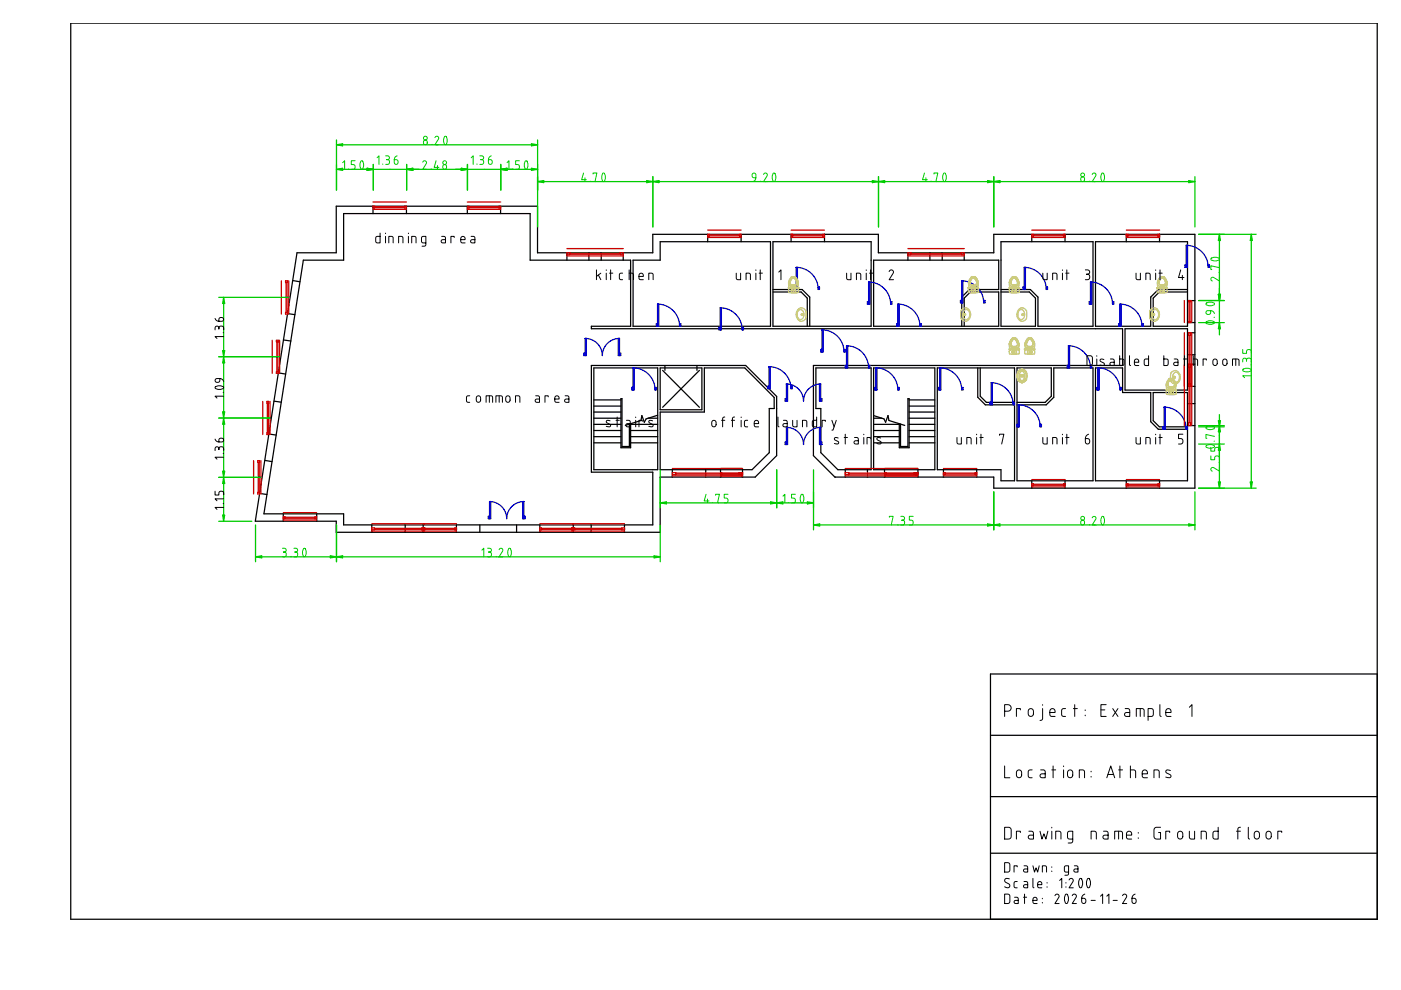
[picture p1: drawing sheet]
<svg xmlns="http://www.w3.org/2000/svg" width="297mm" height="210mm" viewBox="0 0 297 210" stroke-linecap="round" stroke-linejoin="round" font-family="sans-serif">
<!-- layer: A-WALL-INTR -->
<g fill="none" stroke="#000" stroke-width=".26">
<path d="M112.4 45.3v9.9h21.3v14h-8.3v.5h112.6v7.8h-65.5v19.1l4.5 4.6h33.7v2.3M114 43.7v9.9h24.4v-3.9M120.2 53.6v1.6M124.9 53.6v1.6M127.5 53.6v1.6M132.1 53.6v1.6M140 51.2v4h-5.8v14h29.2v-18M163.9 51.2v18h20.8v-18M186.2 49.7v3.9h24.5v-3.9M192.5 53.6v1.6M197.2 53.6v1.6M199.8 53.6v1.6"/>
<path d="M204.4 53.6v1.6M212.2 51.2v18h7.3v-6l-1.3-1.3h-6M231.7 51.2v18h-11.6v-6.2l-1.6-1.6h-6.3M232.3 51.2v18h11.7v-6.2l1.6-1.6h6.2M125.9 78h13.5v21.6h-13.5zM140 78h8.8v8.9h-8.8zM140.5 78.5l7.8 7.9M141 77.5v1M147.8 77.5v1M148.3 78.5l-7.8 7.9M163.9 61.9h6l1.3 1.3v6M163.9 61.4h6.2l1.6 1.6v6.2"/>
<path d="M173 78h11.7v21.6h-7.1l-3.6-3.6v-9.4h-1zM185.2 78h13v21.6h-13zM198.7 78h16.4v23.9h-2.9v-2.3h-13.5zM203.9 69.2v-6.2l1.6-1.6h6.2v-6.2h-26.5v14h26.5v-7.3h-6l-1.3 1.3v6M207.3 78v6.2l1.6 1.6h6.2M207.8 78v6l1.3 1.3h6M251.8 61.9h-6l-1.3 1.3v6h7.3M251.8 69.7h-13.3v13h13.3M125.9 87.4h5.8M125.9 84.8h5.8M125.9 93.9h5.8M125.9 92.6h5.8"/>
<path d="M125.9 91.3h5.8M125.9 90h5.8M125.9 88.7h5.8M125.9 86.1h5.8M133.7 93.9h5.7M133.7 92.6h5.7M133.7 91.3h5.7M133.7 90h5.7M133.7 89.8v5.1h-2v-10.4h.2v10.2h1.5v-4.8M137.4 88.7h2M139.4 88l-2.4 .8-.4 .7-.5-1.4M140 87.4h9.3v-9.4h8.6l6.2 6.3v2.3h-1v9.4l-3.7 3.6h-19.4z"/>
<path d="M142.5 99.6v1.6M149.6 99.6v1.6M152.8 99.6v1.6M157.4 99.6v1.6M179.2 99.6v1.6M183.9 99.6v1.6M185.2 93.9h5.5M185.2 92.6h5.5M185.2 91.3h5.5M185.2 90h5.5M185.2 88.7h1.8M185.2 88.1l2.2 .7 .4 .7 .5-1.4 .2 1.1 3.3 1"/>
<path d="M187.5 99.6v1.6M190.7 89.8v5.1h2.1v-10.4h-.3v10.2h-1.6v-4.8M192.8 87.4h5.4M192.8 84.8h5.4M192.8 93.9h5.4M192.8 92.6h5.4M192.8 91.3h5.4M192.8 90h5.4M192.8 88.7h5.4M192.8 86.1h5.4M194.6 99.6v1.6M200 99.6v1.6"/>
<path d="M207.1 99.6v1.6M215.6 85.3h6l1.3-1.3v-6h-7.3v23.9h16.1v-23.9h-8.3v6.2l-1.6 1.6h-6.2M251.8 91h-6.2l-1.6-1.6v-6.2h-6v-5.2h-5.7v23.9h19.5M251.8 83.2h-7.3v6l1.3 1.3h6M138.4 111.3v-11.2h-13v-22.6h32.7l6.6 6.5v12.6l-4.6 4.6h-20.1v11.7M218.8 101.9v1.6M225.8 101.9v1.6M238.8 101.9v1.6M245.8 101.9v1.6"/>
</g>
<!-- layer: A-WALL-EXTR -->
<g fill="none" stroke="#000" stroke-width=".26">
<path d="M62.1 59.5l1.5 .2M79.1 43.7v1.6M86.2 43.7v1.6M99.1 43.7v1.6M106.1 43.7v1.6M112.4 45.3h-39.5v9.9h-8.6l-8.3 53.7h16.9v2.4h65.5M114 43.7h-42.7v9.9h-8.3l-8.9 56.9h17.2v2.4h68.7M138.4 49.7h47.8M140 51.2h23.4M150 49.7v1.5M157.1 49.7v1.5M163.9 51.2h20.8"/>
<path d="M167.7 49.7v1.5M174.8 49.7v1.5M210.7 49.7h42.6v53.8h-42.6M212.2 51.2h19.5M218.8 49.7v1.5M225.8 49.7v1.5M232.3 51.2h19.5v18M238.8 49.7v1.5M245.8 49.7v1.5M59 79.1l1.5 .2M60.1 72.1l1.6 .2M61 66.5l1.5 .2"/>
<path d="M251.8 69.7v13M251.8 70.6h1.5M251.8 63.7h1.5M251.8 68.4h1.5M56.1 97.6l1.6 .3M57 92l1.6 .2M58.1 85.1l1.6 .2M251.8 83.2v18.7M251.8 85.6h1.5M251.8 90.2h1.5M251.8 81.9h1.5M55.1 104.6l1.5 .2"/>
<path d="M60.1 108.9v1.6M67.1 108.9v1.6M78.8 111.3v1.6M85.9 111.3v1.6M89.7 111.3v1.6M96.8 111.3v1.6M101.7 111.3v1.6M109.5 111.3v1.6M114.5 111.3v1.6M121.5 111.3v1.6M125.3 111.3v1.6M132.4 111.3v1.6"/>
</g>
<!-- layer: A-DOOR -->
<g fill="none" stroke="#00c" stroke-width=".26">
<path d="M168.8 56.7a4.7 4.7 0 0 1 4.7 4.7M168.8 56.7h.3v4.7h-.6v-.6h.3M168.8 56.7v4.7M184.4 59.8v4.7h-.5v-.5h.3M203.9 59.5a4.7 4.7 0 0 1 4.7 4.7M203.9 59.5h.3v4.7h-.6v-.5h.3M203.9 59.5v4.7M217.2 56.7a4.7 4.7 0 0 1 4.6 4.7M217.2 56.7h.2v4.7h-.5v-.6h.3M217.2 56.7v4.7M231.2 59.8a4.7 4.7 0 0 1 4.7 4.7M231.2 59.8h.3v4.7h-.6v-.5h.3"/>
<path d="M231.2 59.8v4.7M251.5 52a4.7 4.7 0 0 1 4.7 4.7M251.5 52h.3v4.7h-.6v-.5h.3M251.5 52v4.7M124.1 71.8a3.6 3.6 0 0 1 3.6 3.6 3.6 3.6 0 0 1 3.6-3.6M124.1 71.8h.2v3.6h-.5v-.5h.3M124.1 71.8v3.6M131.3 71.8h-.2v3.6h.5v-.5h-.3M131.3 71.8v3.6M134.2 78a4.7 4.7 0 0 1 4.7 4.7M134.2 78h.3v4.7h-.6v-.6h.3M134.2 78v4.7"/>
<path d="M139.4 64.5a4.7 4.7 0 0 1 4.7 4.7M139.4 64.5h.3v4.7h-.6v-.6h.3M139.4 64.5v4.7M144.1 68.6h.2v.6h-.2zM152.7 65.3a4.7 4.7 0 0 1 4.7 4.6M152.7 65.3h.3v4.6h-.6v-.5h.3M152.7 65.3v4.6M157.4 69.4h.2v.5h-.2zM163 77.7a4.7 4.7 0 0 1 4.7 4.7M163 77.7h.3v4.7h-.5v-.5h.2M163 77.7v4.7M173.5 60.8h.2v.6h-.2z"/>
<path d="M174.3 69.9a4.7 4.7 0 0 1 4.7 4.7M174.3 69.9h.2v4.7h-.5v-.5h.3M174.3 69.9v4.7M179 74.1h.2v.5h-.2zM179.5 73.3a4.7 4.7 0 0 1 4.7 4.7M179.5 73.3h.2v4.7h-.5v-.5h.3M179.5 73.3v4.7M184.2 77.5h.2v.5h-.2zM184.2 64.5v-4.7a4.7 4.7 0 0 1 4.6 4.7M185.7 78a4.7 4.7 0 0 1 4.7 4.7M185.7 78h.2v4.7h-.5v-.6h.3M185.7 78v4.7"/>
<path d="M188.8 64h.3v.5h-.3zM190.4 64.5a4.7 4.7 0 0 1 4.6 4.7M190.4 64.5h.2v4.7h-.5v-.6h.3M190.4 64.5v4.7M195 68.6h.3v.6h-.3zM199.2 78a4.7 4.7 0 0 1 4.7 4.7M199.2 78h.3v4.7h-.5v-.6h.2M199.2 78v4.7M208.6 63.7h.2v.5h-.2zM221.8 60.8h.3v.6h-.3zM226.5 73.3a4.7 4.7 0 0 1 4.7 4.7M226.5 73.3h.3v4.7h-.5v-.5h.2"/>
<path d="M226.5 73.3v4.7M233 78v4.7h-.5v-.6h.3M235.9 64h.2v.5h-.2zM237.4 64.5a4.7 4.7 0 0 1 4.7 4.7M237.4 64.5h.3v4.7h-.5v-.6h.2M237.4 64.5v4.7M242.1 68.6h.3v.6h-.3zM138.9 82.1h.2v.6h-.2zM166.7 94.3v-3.7a3.6 3.6 0 0 1 3.7 3.7 3.6 3.6 0 0 1 3.6-3.7v3.7M166.7 81.4a3.6 3.6 0 0 1 3.7 3.6 3.6 3.6 0 0 1 3.6-3.6M166.7 81.4h.3v3.6h-.5v-.5h.2M166.7 81.4v3.6"/>
<path d="M167 90.6v3.7h-.5v-.6h.2M167.7 81.9h.3v.5h-.3zM173.7 90.6v3.7h.6v-.6h-.3M174 81.4h-.3v3.6h.6v-.5h-.3M174 81.4v3.6M190.4 82.1h.2v.6h-.2zM203.9 82.1h.3v.6h-.3zM210.1 81.1a4.7 4.7 0 0 1 4.7 4.7M210.1 81.1h.3v4.7h-.5v-.5h.2M210.1 81.1v4.7M214.8 85.3h.3v.5h-.3zM215.9 85.8a4.7 4.7 0 0 1 4.6 4.7"/>
<path d="M215.9 85.8h.2v4.7h-.5v-.5h.3M215.9 85.8v4.7M220.5 90h.3v.5h-.3zM232.8 82.7v-4.7a4.7 4.7 0 0 1 4.6 4.7M237.4 82.1h.3v.6h-.3zM246.8 86.3a4.7 4.7 0 0 1 4.7 4.7M246.8 86.3h.3v4.7h-.5v-.5h.2M246.8 86.3v4.7M251.5 90.5h.3v.5h-.3zM103.8 106.3a3.6 3.6 0 0 1 3.6 3.7 3.6 3.6 0 0 1 3.7-3.7M103.8 106.3h.2v3.7h-.5v-.5h.3M103.8 106.3v3.7"/>
<path d="M111.1 106.3h-.3v3.7h.5v-.5h-.2M111.1 106.3v3.7"/>
</g>
<!-- layer: A-GLAZ -->
<g fill="none" stroke="#c00" stroke-width=".26">
<path d="M59.7 59.5v7.1M60.5 59.5h.5v.4h-.5zM60.6 59.9v6.4M60.9 59.9v6.4M61.2 59.5v7.1M79.1 44.4h7.1M79.1 42.8h7.1M79.1 43.7h.3v.4h-.3zM79.4 44h6.4M79.4 43.8h6.4M85.8 43.7h.4v.4h-.4zM99.1 44.4h7.1"/>
<path d="M99.1 42.8h7.1M99.1 43.7h.3v.4h-.3zM99.4 44h6.4M99.4 43.8h6.4M105.8 43.7h.4v.4h-.4zM120.2 54.3h12M120.2 52.7h12M120.2 53.6h.6v.4h-.6zM120.8 53.9h10.8M120.8 53.7h10.8M131.6 53.6h.6v.4h-.6zM150 50.4h7.1"/>
<path d="M150 48.8h7.1M150 49.7h.4v.4h-.4zM150.4 50h6.4M150.4 49.8h6.4M156.8 49.7h.3v.4h-.3zM167.7 50.4h7.1M167.7 48.8h7.1M167.7 49.7h.4v.4h-.4zM168.1 50h6.3M168.1 49.8h6.3M174.4 49.7h.4v.4h-.4zM192.5 54.3h12"/>
<path d="M192.5 52.7h12M192.5 53.6h.6v.4h-.6zM193.1 53.9h10.8M193.1 53.7h10.8M203.9 53.6h.6v.4h-.6zM218.8 49.7h.3v.4h-.3zM218.8 50.4h7M218.8 48.8h7M219.1 50h6.4M219.1 49.8h6.4M225.5 49.7h.3v.4h-.3zM238.8 49.7h.3v.4h-.3z"/>
<path d="M238.8 50.4h7.1M238.8 48.8h7.1M239.1 50h6.4M239.1 49.8h6.4M245.5 49.7h.4v.4h-.4zM57.7 72.1v7.1M58.6 72.1h.4v.4h-.4zM58.6 78.8h.4v.4h-.4zM58.7 72.5v6.3M58.9 72.5v6.3M59.3 72.1v7.1M60.5 66.3h.5v.3h-.5z"/>
<path d="M251.1 63.7v4.7M251.1 70.5v19.7M252 63.7h.4v.2h-.4zM252 68.2h.4v.2h-.4zM252 70.5h.4v.6h-.4zM252.1 63.9v4.3M252.1 71.1v18.5M252.3 63.9v4.3M252.3 71.1v18.5M252.7 63.7v4.7M252.7 70.5v19.7M53.8 97.7v7"/>
<path d="M54.6 97.7h.5v.3h-.5zM54.8 98v6.4M55 98v6.4M55.3 97.7v7M55.7 85.1v7M56.6 85.1h.4v.4h-.4zM56.6 91.8h.4v.3h-.4zM56.7 85.5v6.3M56.9 85.5v6.3M57.3 85.1v7M157.4 99.3h-14.9M179.2 99.3h15.4"/>
<path d="M200 99.3h7.1M252 81.4h.4v.5h-.4zM252 89.6h.4v.6h-.4zM54.6 104.4h.5v.3h-.5zM60.1 110.2h7M60.1 108.7h7M60.1 109.6h.3v.4h-.3zM60.4 109.9h6.4M60.4 109.7h6.4M66.8 109.6h.3v.4h-.3zM78.8 112.6h18M78.8 111h18"/>
<path d="M78.8 111.9h.6v.4h-.6zM79.4 112.2h10M79.4 112h10M89.4 111.9h.7v.4h-.7zM89.7 111.9v.4M90 111.9v.4M90.1 112.2h6.3M90.1 112h6.3M96.4 111.9h.4v.4h-.4zM114.5 112.6h17.9M114.5 111h17.9M114.5 111.9h.3v.4h-.3z"/>
<path d="M114.8 112.2h6.4M114.8 112h6.4M121.2 111.9h.6v.4h-.6zM121.3 111.9v.4M121.5 111.9v.4M121.8 112.2h10.1M121.8 112h10.1M131.9 111.9h.5v.4h-.5zM142.5 100.9h14.9M142.5 100.2h.8v.4h-.8zM152.8 100.2h.2v.4h-.2zM156.7 100.2h.7v.4h-.7z"/>
<path d="M157.2 100.5h-13.9M157.2 100.3h-13.9M157.2 100.2v.4M179.2 100.9h15.4M179.2 100.2h.8v.4h-.8zM180 100.5h14.3M180 100.3h14.3M187.5 100.2h.4v.4h-.4zM193.8 100.2h.8v.4h-.8zM194.3 100.2v.4M200 100.9h7.1M200 100.2h.4v.4h-.4z"/>
<path d="M200.4 100.5h6.3M200.4 100.3h6.3M206.7 100.2h.4v.4h-.4zM218.8 103.2h7M218.8 101.7h7M218.8 102.6h.3v.4h-.3zM219.1 102.9h6.4M219.1 102.7h6.4M225.5 102.6h.3v.4h-.3zM238.8 103.2h7.1M238.8 101.7h7.1M238.8 102.6h.3v.4h-.3z"/>
<path d="M239.1 102.9h6.4M239.1 102.7h6.4M245.5 102.6h.4v.4h-.4z"/>
</g>
<!-- layer: Furnitures -->
<g fill="none" stroke="#cc6" stroke-width=".26">
<path d="M167.7 58.8a1.07 1.07 0 0 0-.5 1 1.07 1.07 0 0 0 .6 1h.1M167.7 58.9a2.03 2.03 0 0 0-.3 2.3M167.8 58.8v.1M167.9 59h.6h-.6M167.9 59a.8 .8 0 0 0 0 1.4l.7 .1 .3-.3 .1-.4M168 59l-.5 .8 .2 .5 .9 .2 .3-.3v-.4M168 58.6l-.3 .2M168 58.7h.5M168.4 58.7l.3 .1M168.5 58.6l.2 .2M168.5 58.7l-.7 .1M168.5 59l.4 .8z"/>
<path d="M168.7 58.9a2.03 2.03 0 0 1 .3 2.3M168.7 58.8h.1M168.7 58.8l.5 1.1M169.3 59.8a.88 .88 0 0 1-.7 1M205.6 59.8l.3 .6 .8 .1M205.8 58.8h.1a1.11 1.11 0 0 0-.2 1.8l.3 .2M206.1 59h.6h-.6M206.1 59a.81 .81 0 0 0-.2 1.4h.9l.3-.6M206.1 58.7l.7 .1M206.1 58.7h.5M206.1 59l-.4 .8M206.1 58.6l-.2 .2"/>
<path d="M206.2 58.7a1.9 1.9 0 0 0-.6 2.5M206.6 58.6l.3 .2M206.6 59l.5 .8M206.7 59l.4 .8M206.8 58.8v.1M206.8 58.8h.1M207.1 59.8l-.1 .4-.3 .3M214.5 58.8a1.07 1.07 0 0 0-.5 1 1.07 1.07 0 0 0 .6 1h.1M214.5 58.9a2.03 2.03 0 0 0-.3 2.3M214.6 58.8h.1M214.6 58.8v.1M214.7 59l.4-.1 .2 .1z"/>
<path d="M214.7 59a.8 .8 0 0 0 0 1.4l.7 .1 .3-.3 .1-.4M214.8 59l-.4 .6v.6l.3 .2h.7a.74 .74 0 0 0 0-1.3l-.1-.1M214.8 58.6l-.3 .2M214.8 58.7l-.2 .1M214.8 58.7h.5M215.2 58.7l.3 .1M215.3 58.6l.2 .2M215.3 59l.4 .8M215.5 58.9a2.03 2.03 0 0 1 .3 2.3M215.5 58.8h.1M215.5 58.8l.5 1.1M216.1 59.8a.88 .88 0 0 1-.7 1"/>
<path d="M245.4 59.8a.88 .88 0 0 0 .7 1M245.9 58.9a2.03 2.03 0 0 0-.3 2.3M246.9 58.9a2.03 2.03 0 0 1 .3 2.3M247.1 59.8l-.1 .4-.3 .2M247.1 59.8v.4l-.4 .3M247.4 59.8a.88 .88 0 0 1-.7 1M167.8 61.8l.2 .2M167.8 61.5v.3M167.9 60.8v.1h.7v-.1M167.9 60.8h.7M168 62h.4M168.6 61.9l-.2 .1"/>
<path d="M168.6 61.3l-.5-.1-.3 .3M168.6 61.3l.1 .2M168.7 61.5v.3M168.7 61.8l-.1 .1M169.2 62v-.8l-1.5-.1-.5 .2 .1 .7h1.9M169.3 65.8l.3-.2a1.07 1.07 0 0 1 .8 1.1 1.07 1.07 0 0 1-.8 1 1.25 1.25 0 0 1-.3-1.9zM169.4 61h-2.2h2.2M170 66.7h.2M170.1 66.5v.3M170.8 65.8a1.12 1.12 0 0 0-1.4-.4 1.12 1.12 0 0 0-.6 1.4l.4 .9 .7 .4M170.8 67.5l-.4 .5-.6 .1M170.8 65.8v1.8"/>
<path d="M203.8 65.8v1.8M203.8 67.5l.4 .5 .6 .1M203.8 65.8a1.12 1.12 0 0 1 1.4-.4 1.12 1.12 0 0 1 .6 1.4l-.4 .9-.7 .4M204.4 66.7h.2M204.4 66.7l.1-.1 .2 .1M204.4 66.7l.1 .1 .2-.1M204.5 65.8l.3-.2a1.07 1.07 0 0 1 .8 1.1 1.07 1.07 0 0 1-.9 1 1.25 1.25 0 0 1-.2-1.9zM204.5 66.5v.3M205.2 61h2.2h-2.2M205.4 62v-.8l1.5-.1 .5 .2-.1 .7h-1.9M205.9 61.8l.3 .2M205.9 61.5v.3"/>
<path d="M206 61.3l-.1 .2M206 60.8v.1h.7v-.1M206 60.8h.7M206 61.3h.7l.1 .5M206.6 62h-.4M206.7 60.8a1.01 1.01 0 0 0 .7-.9 1.01 1.01 0 0 0-.4-1l-.1-.1a2.14 2.14 0 0 1 .3 2.4M206.8 61.8l-.2 .2M214 74h2.2v.1h-2.2zM214 74h2.2M214.5 71.8a1.07 1.07 0 0 0-.5 1 1.07 1.07 0 0 0 .6 1h.1M214.5 71.9a2.03 2.03 0 0 0-.3 2.3M214.6 61.8l.2 .2"/>
<path d="M214.6 71.8v.1M214.7 74.9l.3 .1 .4-.1M214.7 74.3l.3-.1 .4 .1M214.7 74.3l-.1 .3 .1 .3M214.7 72h.6M214.7 60.8v.1h.7v-.1M214.7 60.8h.7M214.7 73.8v.1h.7v-.1M214.7 73.8h.7M214.8 72l-.5 .9 .1 .3 .3 .2M214.8 71.6l-.3 .2M214.8 71.7l-.2 .1"/>
<path d="M214.8 71.7h.5M214.8 62h.4M215.2 71.7l.3 .1M215.3 71.6l.2 .2M215.3 72l.4 .8M215.4 61.9l-.2 .1M215.4 61.3h-.7l-.1 .5M215.4 61.3l.1 .2M215.4 74.3l.1 .2M215.5 61.5v.3M215.5 74.5v.3M215.5 71.9a2.03 2.03 0 0 1 .3 2.3"/>
<path d="M215.5 61.8l-.1 .1M215.5 74.8l-.1 .1M215.6 71.8l.4 1.1M215.8 72.8l-.1 .4-.2 .2h-.8a.82 .82 0 0 1-.3-.9 .82 .82 0 0 1 .9-.5 .82 .82 0 0 1 .2 1.4h-.1M216 62v-.8l-1.5-.1-.5 .2 .1 .7h1.9M216 75v-.8l-1.5-.1-.5 .2 .1 .7h1.9M216.1 72.8a.88 .88 0 0 1-.7 1M216.1 65.8l.3-.2a1.07 1.07 0 0 1 .8 1.1 1.07 1.07 0 0 1-.8 1 1.25 1.25 0 0 1-.3-1.9zM216.1 78.8l.3-.2a1.07 1.07 0 0 1 .8 1.1 1.07 1.07 0 0 1-.8 1 1.25 1.25 0 0 1-.3-1.9zM216.2 61h-2.2h2.2M216.3 79.7h.3M216.4 78.8l.3-.2a1.07 1.07 0 0 1 .9 1.1 1.07 1.07 0 0 1-.9 1 1.25 1.25 0 0 1-.3-1.9z"/>
<path d="M216.5 79.5v.3M216.8 66.7h.2M216.8 79.7h.2M216.9 66.5v.3M216.9 79.5v.3M217.2 74h2.2M217.2 74h2.2v.1zM217.3 72.8a.88 .88 0 0 0 .7 1M217.6 65.8a1.12 1.12 0 0 0-1.4-.4 1.12 1.12 0 0 0-.6 1.4l.4 .9 .7 .4M217.6 78.8a1.12 1.12 0 0 0-1.4-.4 1.12 1.12 0 0 0-.6 1.4 1.08 1.08 0 0 0 .7 1.2 1.08 1.08 0 0 0 1.3-.5M217.6 67.5l-.4 .5-.6 .1M217.6 72.8l.1 .4 .3 .2"/>
<path d="M217.6 65.8v1.8M217.6 78.8v1.8M217.8 71.8l-.5 1.1M217.9 71.9a2.03 2.03 0 0 0-.3 2.3M218 74.3l-.2 .3 .2 .3M218 73.8v.1h.6v-.1M218 73.8h.6M218.1 72l-.5 .8M218.1 71.7h.5a1.89 1.89 0 0 1 .5 2.5M218.1 71.7h.4M218.1 72h.5l.4 .6v.5l-.4 .3M218.1 72l-.4 .8"/>
<path d="M218.1 71.6l-.2 .2M218.1 71.7l-.2 .1M218.6 71.6l.2 .2M218.6 72a.8 .8 0 0 1 .1 1.4h-.8l-.3-.2v-.4M218.6 72h-.6M218.7 74.3l.1 .2M218.7 74.3l-.4-.1-.3 .1M218.7 74.9l-.4 .1-.3-.1M218.7 71.8l.1 .1M218.8 74.5v.3M218.8 74.8l-.1 .1M218.8 71.8a1.07 1.07 0 0 1 .6 1 1.07 1.07 0 0 1-.7 1h-.1"/>
<path d="M219.3 74.2v.8h-2M219.3 74.2h-2v.8M243.8 67.5l.4 .5 .6 .1M244.4 66.7h.3M244.5 65.8l.3-.2a1.07 1.07 0 0 1 .8 1.1 1.07 1.07 0 0 1-.8 1 1.25 1.25 0 0 1-.3-1.9zM244.6 66.5v.3M244.8 65.2a1.53 1.53 0 0 1 1 1.5 1.53 1.53 0 0 1-1 1.4M244.8 65.3h-.1a1.12 1.12 0 0 0-1 1.4l.1 .9M245.3 61h2.2h-2.2M245.9 61.8l.3 .2M246.1 60.5h.6M246.1 60.8h.6v.1h-.6z"/>
<path d="M246.1 60.4l-.3-.2-.1-.4 .2 .6 .8 .1M246.6 62h-.4M246.9 61.5v.3M246.9 61.5l-.5-.3a.39 .39 0 0 0-.4 .1 .39 .39 0 0 0 0 .5M246.9 61.8l-.3 .2M247.4 61.2h-2v.8h2v-.8M248.9 79.1l.3-.2a1.07 1.07 0 0 1 .9 1.1 1.07 1.07 0 0 1-.9 1 1.25 1.25 0 0 1-.3-1.9zM249 79.9v.3M215.7 80.6v-.9a1.06 1.06 0 0 1 .2-1.1 1.06 1.06 0 0 1 1.1-.2 1.56 1.56 0 0 1 .7 1.5 1.56 1.56 0 0 1-1 1.2M215.7 80.5l.5 .5 .5 .1M247.2 82.6h2.2M247.8 80.4a1.07 1.07 0 0 0-.6 1 1.07 1.07 0 0 0 .7 .9l.1 .1"/>
<path d="M247.8 80.4a2.03 2.03 0 0 0-.3 2.4M247.9 80.4h-.1M247.9 80.4v.1M248 80.6h.6M248 82.4v.1h.7v-.1M248 82.4h.7M248 80.6l-.4 .9 .1 .3 .3 .2M248.1 80.2l-.3 .1M248.1 80.3l-.2 .1M248.1 80.3h.5M248.1 80.2h.5M248.2 80.9v-.9a1.06 1.06 0 0 1 .2-1.1 1.06 1.06 0 0 1 1.1-.2 1.56 1.56 0 0 1 .7 1.4 1.56 1.56 0 0 1-1 1.3"/>
<path d="M248.3 80.9l.4 .4 .5 .1M248.5 80.3l.2 .1M248.5 80.2l.3 .1M248.6 80.6l.4 .8M248.6 82h.1a.81 .81 0 0 0 .2-1 .81 .81 0 0 0-.9-.4 .81 .81 0 0 0-.1 1.4h.1M248.6 82.9l-.5-.1-.3 .4 .3 .4 .5-.1M248.7 82.9l.1 .1M248.8 83.1v.3M248.8 80.4a2.03 2.03 0 0 1 .3 2.4M248.8 83.4l-.1 .1M248.8 80h.3M248.8 80.4a1.11 1.11 0 0 1 .2 1.8l-.4 .2"/>
<path d="M249.1 81.4l-.3 .6h-.8M249.3 83.6v-.8l-1.5-.1-.5 .2v.7h2M249.4 82.6v.1h-2.2v-.1h2.2"/>
<circle cx="168.2" cy="61.6" r=".09"/>
<circle cx="170.1" cy="66.7" r=".21"/>
<circle cx="170.1" cy="66.7" r=".13"/>
<circle cx="204.5" cy="66.7" r=".21"/>
<circle cx="206.4" cy="61.6" r=".09"/>
<circle cx="215" cy="61.6" r=".09"/>
<circle cx="215" cy="74.6" r=".09"/>
<circle cx="216.5" cy="79.7" r=".13"/>
<circle cx="216.5" cy="79.7" r=".21"/>
<circle cx="216.9" cy="66.7" r=".21"/>
<circle cx="216.9" cy="79.7" r=".13"/>
<circle cx="216.9" cy="66.7" r=".13"/>
<circle cx="216.9" cy="79.7" r=".21"/>
<circle cx="218.3" cy="74.6" r=".09"/>
<circle cx="244.6" cy="66.7" r=".21"/>
<circle cx="244.6" cy="66.7" r=".13"/>
<circle cx="246.4" cy="61.6" r=".09"/>
<circle cx="249" cy="80" r=".13"/>
<circle cx="249" cy="80" r=".21"/>
<circle cx="248.3" cy="83.2" r=".09"/>
</g>
<!-- layer: text labels -->
<g fill="none" stroke="#000" stroke-width=".21">
<path d="M97.7 50.8h.9a.48 .48 0 0 0-.3-.7 .48 .48 0 0 0-.6 .5l.1 .8 .8 .1M99.9 50.1h.6l.2 .3v1.1h-.6a.35 .35 0 0 1-.3-.3 .35 .35 0 0 1 .3-.4h.6M137.6 59.3v-1.4l.8 .2 .1 1.2M165.1 57.7l.5-.5v2.1M188.5 57.6a.47 .47 0 0 1 .6-.3 .47 .47 0 0 1 .3 .6l-.9 1.4h.9M230.1 57.2h.5a.49 .49 0 0 1 .4 .6 .49 .49 0 0 1-.7 .3 .59 .59 0 0 1 .7 .5 .59 .59 0 0 1-.4 .7h-.5M250.3 57.2l-.4 1.6h1.1M250.7 58.4v.9M255.8 76.3v-.2h-.7v1.4M257.3 76.3l.3-.2 .3 .2 .2 .7a.46 .46 0 0 1-.5 .5 .46 .46 0 0 1-.4-.5zM259.4 76.3l.3-.2 .3 .2 .2 .7a.46 .46 0 0 1-.5 .5 .46 .46 0 0 1-.5-.5zM261.3 77.5v-1.4h1.1l.2 .2 .1 1.2"/>
<path d="M262 76.1v1.4M117.6 84.6h.9a.48 .48 0 0 0-.3-.7 .48 .48 0 0 0-.6 .5l.2 .8 .7 .1M119.8 83.9h.6l.2 .3v1.1h-.6a.35 .35 0 0 1-.3-.3 .35 .35 0 0 1 .3-.4h.6M138.4 89.2l-.7-.1-.1 .3 .1 .3 .7 .3v.4h-.8M159.9 89.8h.9a.48 .48 0 0 0-.3-.7 .48 .48 0 0 0-.6 .5l.2 .8 .7 .1M176.4 89.1l.4 1.4M177.3 89.1l-.7 2.1h-.2M186.7 92.9l-.6-.1-.2 .2 .2 .3 .7 .4-.1 .4-.8-.1M211.9 92.3v-.2h.9l-.4 2M230.8 92.1a1.34 1.34 0 0 0-.4 2 .57 .57 0 0 0 .6-.5 .57 .57 0 0 0-.4-.6h-.5M250.8 92.1h-.9v.9h.4a.59 .59 0 0 1 .5 .6 .59 .59 0 0 1-.5 .5h-.4"/>
</g>
<!-- layer: Dimensions -->
<g fill="#0c0">
<path d="M71.3 30.7l1.3-.2v.4z"/>
<path d="M112.7 30.5l1.3 .2-1.3 .2z"/>
</g>
<path d="M71.3 29.7v10.6M71.3 30.7h42.7M71.3 30.7l1.3-.2v.4zM112.7 30.5l1.3 .2-1.3 .2zM114 29.7v10.6" fill="none" stroke="#0c0" stroke-width=".26"/>
<g fill="#0c0">
<path d="M114 38.5l1.3-.2v.4z"/>
<path d="M137.1 38.3l1.3 .2-1.3 .2z"/>
</g>
<path d="M114 37.5v10.6M114 38.5h24.4M114 38.5l1.3-.2v.4zM137.1 38.3l1.3 .2-1.3 .2zM138.4 37.5v10.6" fill="none" stroke="#0c0" stroke-width=".26"/>
<g fill="#0c0">
<path d="M138.4 38.5l1.3-.2v.4z"/>
<path d="M185 38.3l1.3 .2-1.3 .2z"/>
</g>
<path d="M138.4 37.5v10.6M138.4 38.5h47.9M138.4 38.5l1.3-.2v.4zM185 38.3l1.3 .2-1.3 .2zM186.3 37.5v10.6" fill="none" stroke="#0c0" stroke-width=".26"/>
<g fill="#0c0">
<path d="M186.3 38.5l1.3-.2v.4z"/>
<path d="M209.4 38.3l1.3 .2-1.3 .2z"/>
</g>
<path d="M186.3 37.5v10.6M186.3 38.5h24.4M186.3 38.5l1.3-.2v.4zM209.4 38.3l1.3 .2-1.3 .2zM210.7 37.5v10.6" fill="none" stroke="#0c0" stroke-width=".26"/>
<g fill="#0c0">
<path d="M210.7 38.5l1.3-.2v.4z"/>
<path d="M252 38.3l1.3 .2-1.3 .2z"/>
</g>
<path d="M210.7 37.5v10.6M210.7 38.5h42.6M210.7 38.5l1.3-.2v.4zM252 38.3l1.3 .2-1.3 .2zM253.3 37.5v10.6" fill="none" stroke="#0c0" stroke-width=".26"/>
<g fill="#0c0">
<path d="M71.3 35.9l1.3-.2v.4z"/>
<path d="M77.8 35.7l1.3 .2-1.3 .2z"/>
</g>
<path d="M71.3 34.9v5.4M71.3 35.9h7.8M71.3 35.9l1.3 .2M72.6 35.7l-1.3 .2M77.8 35.7l1.3 .2M79.1 34.9v5.4M79.1 35.9l-1.3 .2" fill="none" stroke="#0c0" stroke-width=".26"/>
<g fill="#0c0">
<path d="M77.8 35.7l1.3 .2-1.3 .2z"/>
<path d="M86.2 35.9l1.3-.2v.4z"/>
</g>
<path d="M76.5 35.9h12.3M77.8 35.7l1.3 .2-1.3 .2M79.1 34.9v5.4M86.2 34.9v5.4M86.2 35.9l1.3-.2v.4z" fill="none" stroke="#0c0" stroke-width=".26"/>
<g fill="#0c0">
<path d="M86.2 35.9l1.3-.2v.4z"/>
<path d="M97.8 35.7l1.3 .2-1.3 .2z"/>
</g>
<path d="M86.2 34.9v5.4M86.2 35.9h12.9M86.2 35.9l1.3-.2v.4zM97.8 35.7l1.3 .2-1.3 .2zM99.1 34.9v5.4" fill="none" stroke="#0c0" stroke-width=".26"/>
<g fill="#0c0">
<path d="M97.8 35.7l1.3 .2-1.3 .2z"/>
<path d="M106.2 35.9l1.3-.2v.4z"/>
</g>
<path d="M96.5 35.9h12.3M97.8 35.7l1.3 .2-1.3 .2zM99.1 34.9v5.4M106.2 34.9v5.4M107.5 35.7l-1.3 .2 1.3 .2" fill="none" stroke="#0c0" stroke-width=".26"/>
<g fill="#0c0">
<path d="M106.2 35.9l1.3-.2v.4z"/>
<path d="M112.7 35.7l1.3 .2-1.3 .2z"/>
</g>
<path d="M106.2 34.9v5.4M106.2 35.9h7.8M106.2 35.9l1.3 .2M107.5 35.7l-1.3 .2M112.7 35.7l1.3 .2M114 34.9v5.4M114 35.9l-1.3 .2" fill="none" stroke="#0c0" stroke-width=".26"/>
<g fill="#0c0">
<path d="M265.1 102.2h.4l-.2 1.3z"/>
<path d="M265.3 49.7l.2 1.3h-.4z"/>
</g>
<path d="M254.1 49.7h12.2M265.3 49.7v53.8M265.3 49.7l.2 1.3h-.4zM254.1 103.5h12.2M265.1 102.2h.4l-.2 1.3z" fill="none" stroke="#0c0" stroke-width=".26"/>
<g fill="#0c0">
<path d="M258.3 62.4h.5l-.3 1.3z"/>
<path d="M258.5 49.7l.3 1.3h-.5z"/>
</g>
<path d="M254.1 49.7h5.5M258.5 49.7v14M258.5 49.7l.3 1.3h-.5zM254.1 63.7h5.5M258.3 62.4h.5l-.3 1.3z" fill="none" stroke="#0c0" stroke-width=".26"/>
<g fill="#0c0">
<path d="M258.5 68.4l.3 1.3h-.5z"/>
<path d="M258.3 62.4h.5l-.3 1.3z"/>
</g>
<path d="M254.1 68.4h5.5M254.1 63.7h5.5M258.3 62.4h.5l-.3 1.3zM258.5 61.1v9.9M258.5 68.4l.3 1.3h-.5z" fill="none" stroke="#0c0" stroke-width=".26"/>
<g fill="#0c0">
<path d="M258.5 94.1l.3 1.3h-.5z"/>
<path d="M258.3 89.2h.5l-.3 1.3z"/>
</g>
<path d="M254.1 94.1h5.5M254.1 90.5h5.5M258.3 95.4l.2-1.3 .3 1.3M258.3 89.2h.5l-.3 1.3zM258.5 87.9v8.8" fill="none" stroke="#0c0" stroke-width=".26"/>
<g fill="#0c0">
<path d="M258.3 102.2h.5l-.3 1.3z"/>
<path d="M258.5 90.2l.3 1.3h-.5z"/>
</g>
<path d="M254.1 90.2h5.5M258.5 90.2v13.3M258.5 90.2l.3 1.3h-.5zM254.1 103.5h5.5M258.3 102.2h.5l-.3 1.3z" fill="none" stroke="#0c0" stroke-width=".26"/>
<g fill="#0c0">
<path d="M54.2 118.1l1.3-.3v.5z"/>
<path d="M70 117.8l1.3 .3-1.3 .2z"/>
</g>
<path d="M54.2 111.3v7.8M54.2 118.1h17.1M54.2 118.1l1.3-.3v.5zM70 117.8l1.3 .3-1.3 .2zM71.3 111.3v7.8" fill="none" stroke="#0c0" stroke-width=".26"/>
<g fill="#0c0">
<path d="M71.3 118.1l1.3-.3v.5z"/>
<path d="M138.7 117.8l1.3 .3-1.3 .2z"/>
</g>
<path d="M71.3 111.3v7.8M71.3 118.1h68.7M71.3 118.1l1.3-.3v.5zM138.7 117.8l1.3 .3-1.3 .2zM140 111.3v7.8" fill="none" stroke="#0c0" stroke-width=".26"/>
<g fill="#0c0">
<path d="M140 106.6l1.3-.2v.4z"/>
<path d="M163.4 106.4l1.3 .2-1.3 .2z"/>
</g>
<path d="M140 99.6v8.1M164.7 99.6v8.1M140 106.6h24.7M140 106.6l1.3-.2v.4zM163.4 106.4l1.3 .2-1.3 .2z" fill="none" stroke="#0c0" stroke-width=".26"/>
<g fill="#0c0">
<path d="M164.7 106.6l1.3-.2v.4z"/>
<path d="M171.2 106.4l1.3 .2-1.3 .2z"/>
</g>
<path d="M164.7 99.6v8.1M172.5 99.6v8.1M164.7 106.6h7.8M164.7 106.6l1.3 .2M166 106.4l-1.3 .2M171.2 106.4l1.3 .2M172.5 106.6l-1.3 .2" fill="none" stroke="#0c0" stroke-width=".26"/>
<g fill="#0c0">
<path d="M172.5 111.3l1.3-.2v.4z"/>
<path d="M209.4 111.1l1.3 .2-1.3 .2z"/>
</g>
<path d="M172.5 104.3v8M172.5 111.3h38.2M172.5 111.3l1.3-.2v.4zM209.4 111.1l1.3 .2-1.3 .2zM210.7 104.3v8" fill="none" stroke="#0c0" stroke-width=".26"/>
<g fill="#0c0">
<path d="M210.7 111.3l1.3-.2v.4z"/>
<path d="M252 111.1l1.3 .2-1.3 .2z"/>
</g>
<path d="M46.4 110.5h7M46.4 101.2h8.9M210.7 104.3v8M210.7 111.3h42.6M210.7 111.3l1.3-.2v.4zM252 111.1l1.3 .2-1.3 .2zM253.3 104.3v8" fill="none" stroke="#0c0" stroke-width=".26"/>
<path d="M47.2 109.2h.4l-.2 1.3z" fill="#0c0"/>
<path d="M47.2 109.2h.4l-.2 1.3z" fill="none" stroke="#0c0" stroke-width=".26"/>
<path d="M47.4 101.2l.2 1.3h-.4z" fill="#0c0"/>
<path d="M46.4 88.6h10.8M46.4 101.2h8.9M47.2 102.5l.2-1.3 .2 1.3M47.4 102.5v6.7" fill="none" stroke="#0c0" stroke-width=".26"/>
<path d="M47.2 99.9h.4l-.2 1.3z" fill="#0c0"/>
<path d="M47.2 99.9h.4l-.2 1.3z" fill="none" stroke="#0c0" stroke-width=".26"/>
<path d="M47.4 88.6l.2 1.3h-.4z" fill="#0c0"/>
<path d="M46.4 75.6h12.8M46.4 88.6h10.8M47.4 88.6l.2 1.3h-.4zM47.4 89.9v10" fill="none" stroke="#0c0" stroke-width=".26"/>
<path d="M47.2 87.3h.4l-.2 1.3z" fill="#0c0"/>
<path d="M47.2 87.3h.4l-.2 1.3z" fill="none" stroke="#0c0" stroke-width=".26"/>
<path d="M47.4 75.6l.2 1.3h-.4z" fill="#0c0"/>
<path d="M46.4 75.6h12.8M46.4 63h14.8M47.4 75.6l.2 1.3h-.4zM47.4 76.9v10.4" fill="none" stroke="#0c0" stroke-width=".26"/>
<path d="M47.2 74.3h.4l-.2 1.3z" fill="#0c0"/>
<path d="M47.2 74.3h.4l-.2 1.3z" fill="none" stroke="#0c0" stroke-width=".26"/>
<path d="M47.4 63l.2 1.3h-.4z" fill="#0c0"/>
<path d="M47.4 63l.2 1.3h-.4zM47.4 64.3v10" fill="none" stroke="#0c0" stroke-width=".26"/>
<!-- layer: 0 -->
<path d="M15 4.9h277v190h-277zM210 155.9h82M292 142.9h-82v52M210 168.9h82M210 180.9h82" fill="none" stroke="#000" stroke-width=".26"/>
<g fill="none" stroke="#000" stroke-width=".21">
<path d="M243.4 151.9h.9l.2-.3v-.9l-.2-.4-.9-.1v2.5M245.9 149.4v2.2l.3 .3M247.2 151.1h1.1a.58 .58 0 0 0-.4-.8 .58 .58 0 0 0-.7 .5v.8l.1 .2 1 .1M252.2 150l.5-.6v2.5M239.7 163.2l.8 .1 .2 .1 .1 1.5M242.2 164.1h1.1a.58 .58 0 0 0-.4-.8 .58 .58 0 0 0-.7 .5v.8l.1 .2 1 .1M244.7 164.9v-1.7l.8 .1 .2 .1 .1 1.5M248.1 163.4l-.7-.1-.2 .3 .2 .3 .8 .4v.5l-.3 .1-.7-.1M258.3 175.4v2.5l-1-.1-.1-.3v-1.1l.3-.1 .8-.1M262.2 176.2h.8M263 175.4l-.4 .1-.1 .2-.1 2.2M264.7 175.4v2.2l.2 .3"/>
<path d="M266.1 176.4a.56 .56 0 0 1 .6-.1 .56 .56 0 0 1 .3 .5v.5a.56 .56 0 0 1-.5 .6 .56 .56 0 0 1-.6-.6zM268.6 176.4a.56 .56 0 0 1 .6-.1 .56 .56 0 0 1 .3 .5v.5a.56 .56 0 0 1-.5 .6 .56 .56 0 0 1-.6-.6zM271.8 176.5v-.3h-.9v1.7M221 190.5v.1M221 191.3v.2M222 187.1v.1M222 188v.1M223 183.8v.1M223 184.7v.1M238 189.9a.45 .45 0 0 1 .6-.3 .45 .45 0 0 1 .2 .6l-.8 1.4h.9M240.7 189.6a1.29 1.29 0 0 0-.4 1.9 .55 .55 0 0 0 .6-.4 .55 .55 0 0 0-.5-.6h-.4"/>
</g>
<g font-size="3.5">
<text x="213" y="151.9">Project: Example 1</text>
<text x="213" y="164.9">Location: Athens</text>
<text x="213" y="177.9">Drawing name: Ground floor</text>
</g>
<g font-size="2.9">
<text x="79.7" y="51.5">dinning area</text>
<text x="126.5" y="59.3">kitchen</text>
<text x="156.1" y="59.3">unit 1</text>
<text x="179.5" y="59.3">unit 2</text>
<text x="221.1" y="59.3">unit 3</text>
<text x="240.9" y="59.3">unit 4</text>
<text x="230.5" y="77.5">Disabled bathroom</text>
<text x="98.9" y="85.3">common area</text>
<text x="128.5" y="90.5">stairs</text>
<text x="150.9" y="90.5">office</text>
<text x="164.9" y="90.5">laundry</text>
<text x="176.9" y="94.1">stairs</text>
<text x="202.9" y="94.1">unit 7</text>
<text x="221.1" y="94.1">unit 6</text>
<text x="240.9" y="94.1">unit 5</text>
</g>
<g font-size="2.8">
<text x="213" y="184.9">Drawn:</text>
<text x="225.7" y="184.9">ga</text>
<text x="213" y="188.2">Scale:</text>
<text x="213" y="191.6">Date:</text>
<text x="223.7" y="191.6">2026-11-26</text>
<text x="224.7" y="188.2">1:200</text>
</g>
<g font-size="2.5" fill="#0c0">
<text x="72.7" y="35.9">1.50</text>
<text x="79.9" y="34.9">1.36</text>
<text x="89.6" y="35.9">2.48</text>
<text x="89.8" y="30.7">8.20</text>
<text x="99.9" y="34.9">1.36</text>
<text x="107.5" y="35.9">1.50</text>
<text x="123.3" y="38.5">4.70</text>
<text x="159.5" y="38.5">9.20</text>
<text x="195.6" y="38.5">4.70</text>
<text x="229.1" y="38.5">8.20</text>
<text x="258.5" y="59.6" transform="rotate(-90 258.5 59.6)">2.70</text>
<text x="257.5" y="68.8" transform="rotate(-90 257.5 68.8)">0.90</text>
<text x="265.3" y="80.1" transform="rotate(-90 265.3 80.1)">10.35</text>
<text x="257.5" y="95.1" transform="rotate(-90 257.5 95.1)">0.70</text>
<text x="258.5" y="99.9" transform="rotate(-90 258.5 99.9)">2.55</text>
<text x="149.3" y="106.6">4.75</text>
<text x="166" y="106.6">1.50</text>
<text x="188.6" y="111.3">7.35</text>
<text x="229.1" y="111.3">8.20</text>
<text x="59.9" y="118.1">3.30</text>
<text x="102.2" y="118.1">13.20</text>
</g>
<g font-size="2.5">
<text x="47.4" y="71.8" transform="rotate(-90 47.4 71.8)">1.36</text>
<text x="47.4" y="84.4" transform="rotate(-90 47.4 84.4)">1.09</text>
<text x="47.4" y="97.3" transform="rotate(-90 47.4 97.3)">1.36</text>
<text x="47.4" y="108" transform="rotate(-90 47.4 108)">1.15</text>
</g>
</svg>
